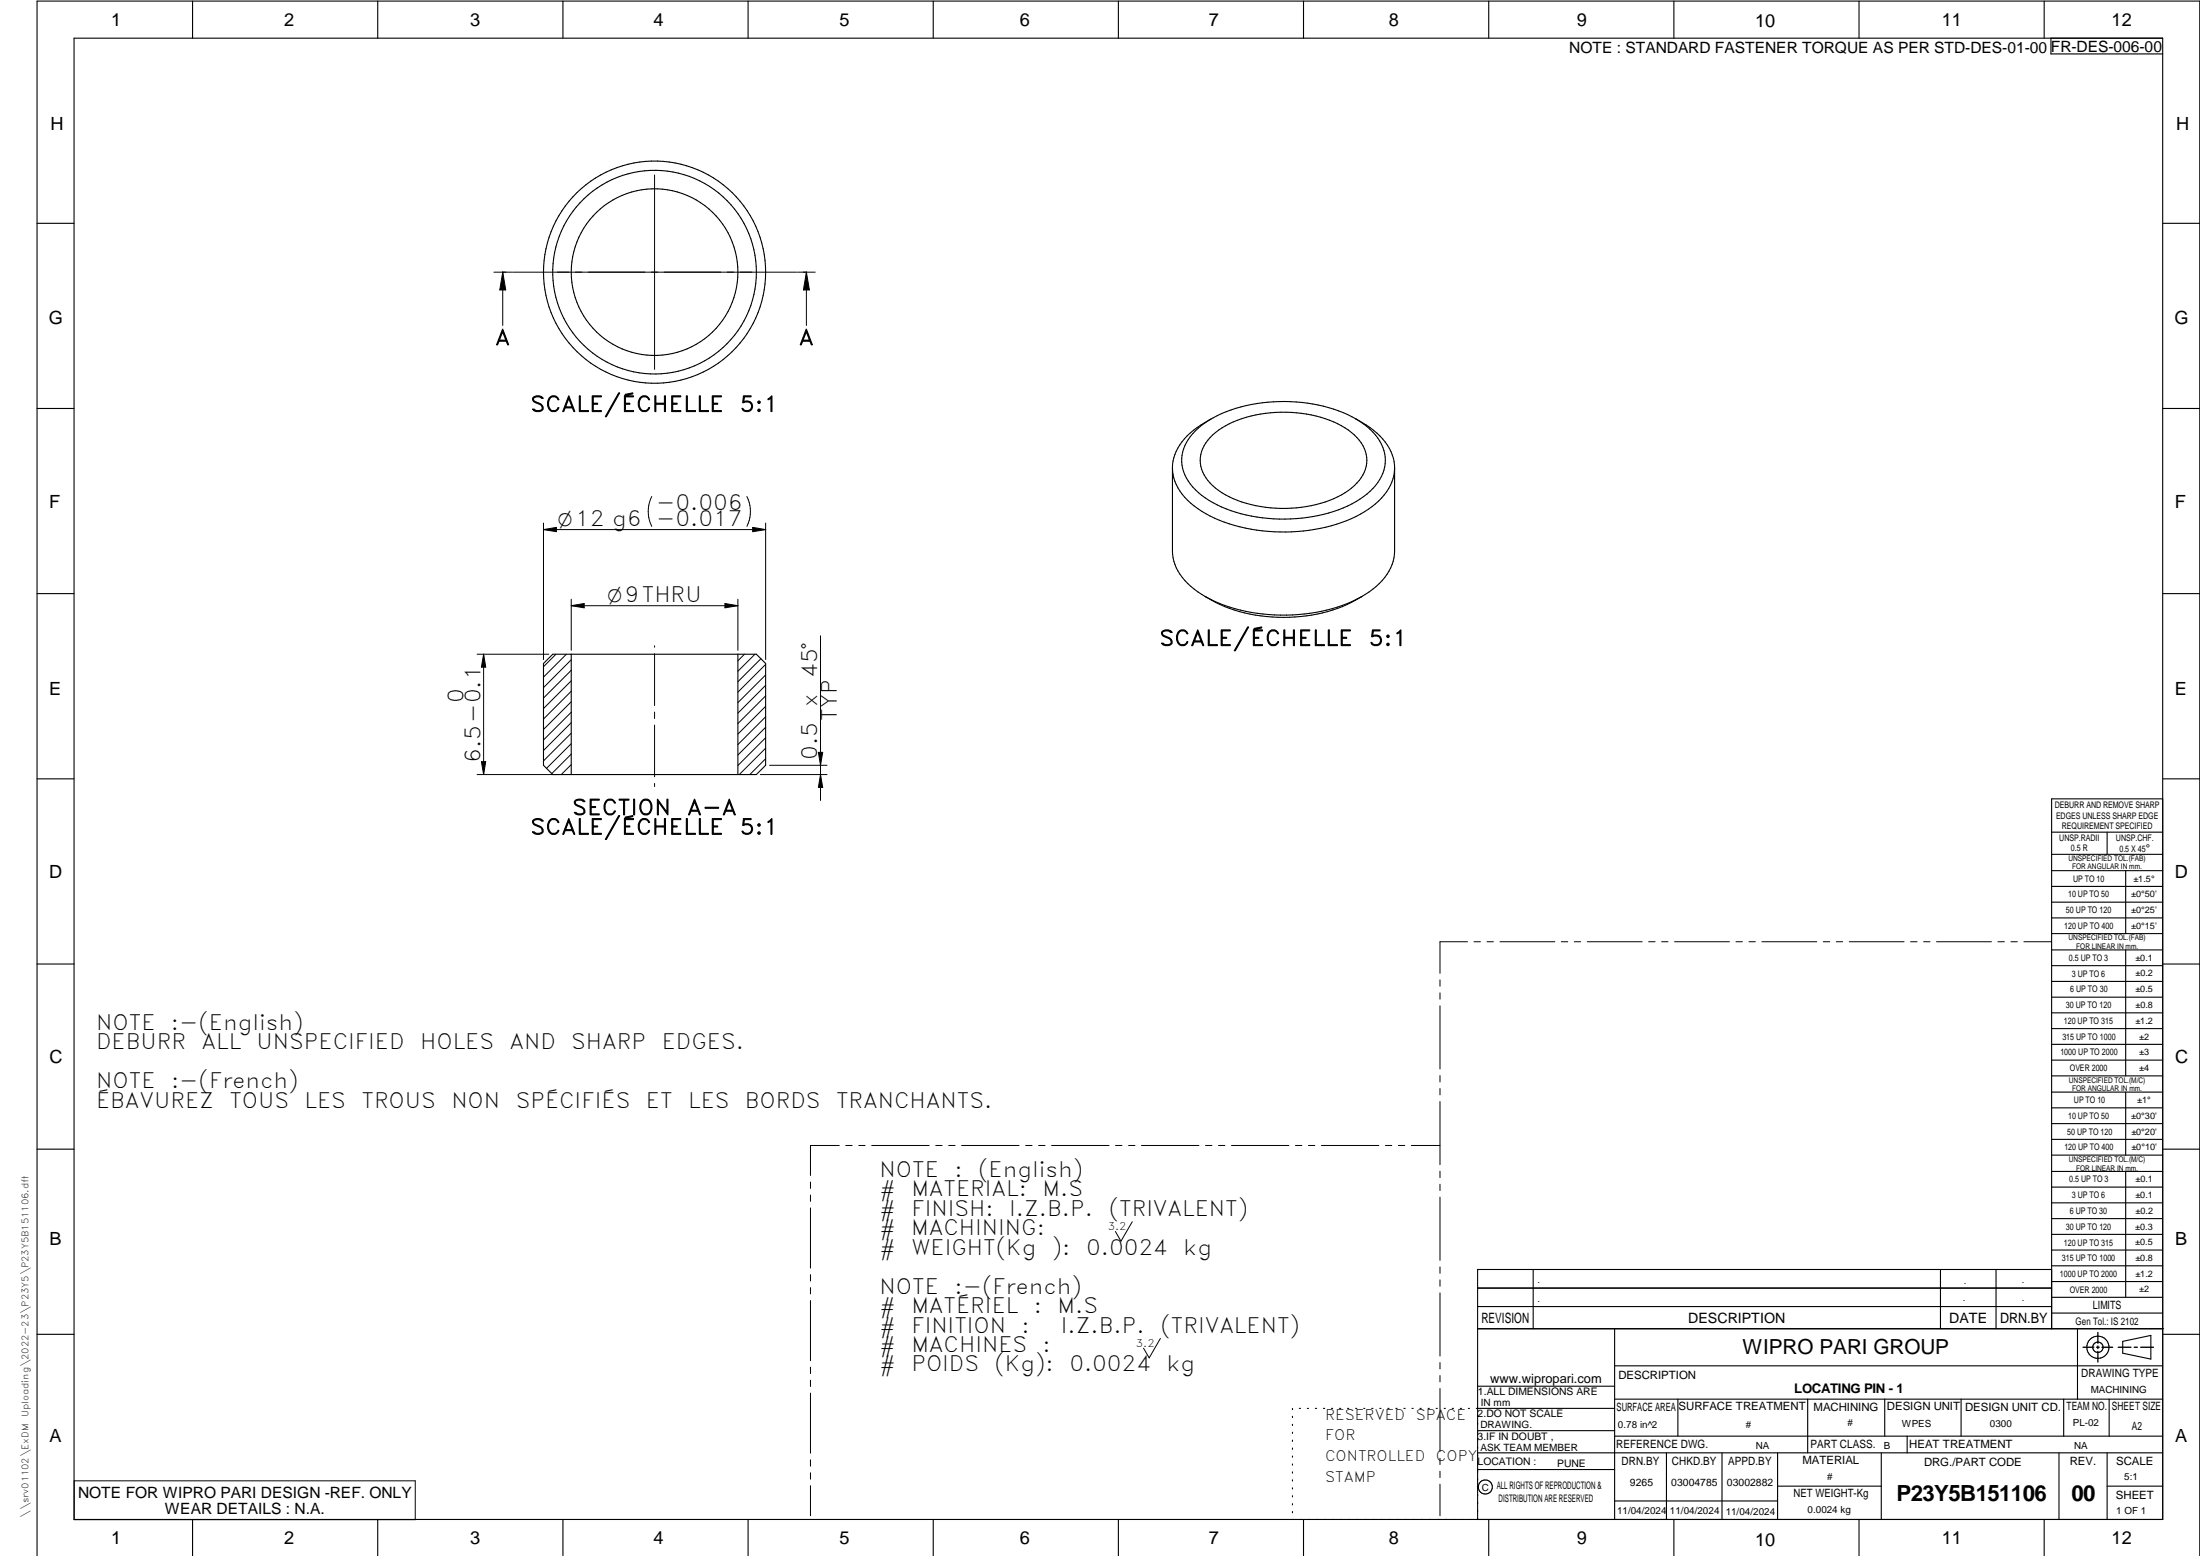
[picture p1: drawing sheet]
<svg xmlns="http://www.w3.org/2000/svg" width="594mm" height="420mm" viewBox="0 0 594 420" stroke-linecap="round" stroke-linejoin="round" font-family="sans-serif">
<g fill="none" stroke="#000" stroke-width=".3">
<path d="M20 10.3h564v400h-564zM52 .3v10M102 .3v10M152 .3v10M202 .3v10M252 .3v10M302 .3v10M352 .3v10M402 .3v10M452 .3v10M502 .3v10M552 .3v10"/>
<path d="M553.8 10.3v4.3h30.2M10 60.3h10M584 60.3h10M10 110.3h10M322.8 116.3a32.3 32.3 0 0 1 19.6-7.7 40.5 40.5 0 0 1 24.8 5.2 13.2 13.2 0 0 1 6.9 10.5 12.5 12.5 0 0 1-5.9 9.8 38.8 38.8 0 0 1-24.3 6 34.5 34.5 0 0 1-20.2-7 10.7 10.7 0 0 1-3.8-12.7l1.6-2.5zM327.1 113.1a20.3 20.3 0 0 0-9.5 8.8l-.8 2.6-.2 1.8M327.5 117.5a29 29 0 0 1 19.8-6.2 28.7 28.7 0 0 1 18.4 6.2 8.6 8.6 0 0 1 0 13.6 28.5 28.5 0 0 1-18.4 6.2 30.6 30.6 0 0 1-19.1-5.5 9.1 9.1 0 0 1-3.7-9.9l1.1-2.3zM366 113.1a20.2 20.2 0 0 1 9.6 8.9 11 11 0 0 1-2.5 12.5 32.9 32.9 0 0 1-19.6 8.7 46.4 46.4 0 0 1-27.9-4.5 16.4 16.4 0 0 1-8.8-10.5l-.2-1.9M584 110.3h10M316.6 126.3v22.5a13.3 13.3 0 0 0 5.9 10.3 39.6 39.6 0 0 0 23.3 7 42.3 42.3 0 0 0 23.9-6.2 14.1 14.1 0 0 0 6.9-11.1v-22.5M10 160.3h10M146.8 179.2l2.5-2.5h55l2.4 2.5v27.5l-2.4 2.4h-55l-2.5-2.4z"/>
<path d="M154.3 176.7v32.4M199.3 176.7v32.4M325.4 161a42.1 42.1 0 0 0 30.3 4.8 35.4 35.4 0 0 0 12.1-4.8M584 160.3h10M10 210.3h10M584 215.7h-30v143.1M584 210.3h10M554 230.7h30M554 224.7h30M554 235.1h30M554 239.4h30M569 224.7v6"/>
<path d="M574 235.1v17M554 243.6h30M554 247.9h30M554 252.1h30M554 256.5h30M574 256.5v34M10 260.3h10M554 260.8h30M554 265h30M554 269.3h30M554 273.5h30M554 277.7h30"/>
<path d="M584 260.3h10M554 282h30M554 286.3h30M554 290.5h30M554 294.9h30M554 299.1h30M574 294.9v17M10 310.3h10M554 303.4h30M554 307.7h30M554 311.9h30M554 316.3h30"/>
<path d="M574 316.3v34M584 310.3h10M554 320.5h30M554 324.8h30M554 329.1h30M554 333.3h30M554 337.5h30M399 358.8h185.3M399 352.8h155M399 347.8h155M414 342.8v16M436 358.8v51.5"/>
<path d="M524 342.8v16M539 342.8v16M554 342.8h-155v67.5M554 341.8h30M554 346.1h30M554 350.3h30M554 354.6h30M561 358.8v19M10 360.3h10M399 374.3h37M436 368.8h148M436 377.8h148"/>
<path d="M453.1 377.8v10M488.1 377.8v14.5M508.9 377.8v10M529.6 377.8v10M557.3 377.8v10M569.5 377.8v10M573.2 362.2l7.6-1.6v6.4l-7.6-1.6zM584 360.3h10M349 380.3v.3M349 382.4v.4M349 384.6v.3M349 386.7v.4"/>
<path d="M349 388.9v.3M349 391v.4M349 393.2v.3M349 395.3v.3M349 397.4v.4M349 399.6v.3M350.9 380.3h.3M353 380.3h.3M355.2 380.3h.3M357.4 380.3h.3M359.6 380.3h.3M361.7 380.3h.3"/>
<path d="M363.9 380.3h.3M366.1 380.3h.3M368.3 380.3h.3M370.4 380.3h.3M372.6 380.3h.3M374.8 380.3h.3M376.9 380.3h.4M379.1 380.3h.3M381.3 380.3h.3M383.4 380.3h.4M385.6 380.3h.4M387.8 380.3h.3"/>
<path d="M390 380.3h.3M392.1 380.3h.4M394.3 380.3h.4M396.5 380.3h.3M399 396.8h37M399 392.3h185M399 386.3h37M436 387.8h148M436 380.3h-37.3M450 392.3v18M465 392.3v18M480 392.3v18"/>
<path d="M508 392.3v18M515 387.8v4.5M556 392.3v18M569 392.3v18M52 410.3v9.8M102 410.3v9.8M152 410.3v9.8M202 410.3v9.8M252 410.3v9.8M302 410.3v9.8M349 401.7v.4M349 403.9v.3"/>
<path d="M349 406v.4M349 408.2v.3M352 410.3v9.8M402 410.3v9.8M436 405.3h44M452 410.3v9.8M480 401.3h28M502 410.3v9.8M552 410.3v9.8M569 401.3h15M10 420.1v-419.8h584v419.8"/>
<circle cx="176.7" cy="73.5" r="30"/>
<circle cx="176.8" cy="73.5" r="27.5"/>
<circle cx="176.8" cy="73.5" r="22.5"/>
<circle cx="566.5" cy="363.8" r="1.4"/>
<circle cx="566.5" cy="363.8" r="3"/>
<circle cx="401.1" cy="401.5" r="1.91"/>
</g>
<g fill="none" stroke="#000" stroke-width=".27">
<path d="M176.8 47.2v52.5M133.4 73.5h4.8M135.8 73.5v14.4M135.8 73.5l.8 4.8h-1.6zM138.4 73.5h76.7M215.3 73.5h4.8M217.8 73.5l.8 4.8h-1.6zM217.8 73.5v14.4M176 134.1a9 9 0 0 0 0 8M201.7 134.1a9 9 0 0 1 0 8M146.8 141.2v36.9M146.8 143h59.9"/>
<path d="M146.8 143l3.5-.6v1.2zM203.3 142.4l3.4 .6-3.4 .6zM206.7 141.2v36.9M128.8 176.7h19.4M130.6 176.7v32.4M130.6 176.7l.6 3.4h-1.2zM150.1 176.7l-3.3 3.3M152.9 176.7l-6.1 6.1M154.3 161.8v13.8M154.3 163.6h45M154.3 163.6l3.4-.6v1.1zM154.3 178.2l-7.5 7.5"/>
<path d="M176.8 174.4v.4M176.8 176.5v14M195.8 163l3.5 .6-3.5 .5zM199.3 161.8v13.8M201 176.7l-1.7 1.7M203.9 176.7l-4.6 4.6M205.5 177.9l-6.2 6.2M206.7 179.4l-7.4 7.5M221.6 171.7v44.5M154.3 181l-7.5 7.5M154.3 183.8l-7.5 7.5M154.3 186.6l-7.5 7.6"/>
<path d="M154.3 189.5l-7.5 7.5M154.3 192.3l-7.5 7.5M154.3 195.1l-7.5 7.5M154.3 198l-7.5 7.5M176.8 192.3v1.7M176.8 195.8v14M206.7 182.2l-7.4 7.5M206.7 185.1l-7.4 7.5M206.7 187.9l-7.4 7.5M206.7 190.7l-7.4 7.5M206.7 193.5l-7.4 7.6M206.7 196.4l-7.4 7.5"/>
<path d="M206.7 199.2l-7.4 7.5M128.8 209.1h21.9M130 205.7h1.2l-.6 3.4zM154.3 203.6l-5.3 5.3M154.3 206.5l-2.7 2.6M154.3 200.8l-6.7 6.7M176.8 211.5v.9M205.3 209.1h18M206.7 204.9l-4.2 4.2M206.7 202l-7.1 7.1M207.8 206.7h15.5M221 203.2h1.2l-.6 3.5z"/>
<path d="M221.6 209.1l.6 3.5h-1.2zM396.3 254.3h-7.5v8.5M398 254.3h1.8M401.5 254.3h1.8M405 254.3h14.9M421.6 254.3h1.7M425.1 254.3h1.7M428.6 254.3h14.8M445.2 254.3h1.7M448.7 254.3h1.7M452.2 254.3h14.8M468.8 254.3h1.7"/>
<path d="M472.3 254.3h1.7M475.8 254.3h14.8M492.4 254.3h1.7M495.9 254.3h1.7M499.4 254.3h14.8M515.9 254.3h1.8M519.4 254.3h1.8M522.9 254.3h14.9M539.5 254.3h1.7M543 254.3h1.7M546.5 254.3h7.4M388.8 264.6v1.7"/>
<path d="M388.8 268.1v1.7M388.8 271.6v17M388.8 290.4v1.8M388.8 293.9v1.8M388.8 297.4v17.1M218.9 319.2v1.7M226.6 309.3h-7.7v8.1M228.4 309.3h1.7M231.9 309.3h1.7M235.4 309.3h15.5M252.7 309.3h1.7M256.2 309.3h1.7"/>
<path d="M259.7 309.3h15.5M277 309.3h1.7M280.5 309.3h1.7M284 309.3h15.5M301.2 309.3h1.8M304.8 309.3h1.7M308.2 309.3h15.6M325.5 309.3h1.8M329 309.3h1.8M332.5 309.3h15.6M349.8 309.3h1.8M353.3 309.3h1.7"/>
<path d="M356.8 309.3h15.5M374.1 309.3h1.7M377.6 309.3h1.7M381.1 309.3h7.7M388.8 316.3v1.7M388.8 319.8v1.7M218.9 322.7v1.7M218.9 326.2v16.2M305.7 329.9l-3 5.3-1.5-2.7M388.8 323.3v17M218.9 344.2v1.7M218.9 347.7v1.7"/>
<path d="M218.9 351.2v16.2M388.8 342.1v1.7M388.8 345.6v1.7M388.8 349.1v17.1M218.9 369.2v1.7M218.9 372.7v1.7M218.9 376.2v16.2M313.3 361.4l-3 5.3-1.5-2.7M388.8 367.9v1.8M388.8 371.4v1.7M388.8 374.9v17.1M20 399.9h92.1v10.5h-92.1z"/>
<path d="M218.9 394.2v1.7M218.9 397.7v1.7M388.8 393.8v1.7M388.8 397.3v1.7M218.9 401.2v8.1M388.8 400.8v8.5"/>
</g>
<path d="M566.5 359.8v2.9M562.5 363.8h2.9M566.1 363.8h.8M566.5 363.5v.7M566.5 364.9v2.9M567.6 363.8h2.9M572 363.8h3.4M576.3 363.8h.9M578.1 363.8h3.4" fill="none" stroke="#000" stroke-width=".36"/>
<path d="M135.8 73.5l.8 4.8h-1.6zM217.8 73.5l.8 4.8h-1.6zM146.8 143l3.5-.6v1.2zM203.3 142.4l3.4 .6-3.4 .6zM154.3 163.6l3.4-.6v1.1zM195.8 163l3.5 .6-3.5 .5zM130.6 176.7l.6 3.4h-1.2zM130 205.7h1.2l-.6 3.4zM221.6 209.1l.6 3.5h-1.2zM221 203.2h1.2l-.6 3.5z" fill="#000"/>
<g font-size="6">
<text x="512.1" y="405.2">P23Y5B151106</text>
<text x="559.4" y="405.2">00</text>
</g>
<g font-size="5.7">
<text x="133.7" y="93.1">A</text>
<text x="215.7" y="93.1">A</text>
<text x="143.2" y="111.1">SCALE/ÉCHELLE</text>
<text x="199.8" y="111.1">5:1</text>
<text x="177.2" y="137.6">-0.006</text>
<text x="313.1" y="174.3">SCALE/ÉCHELLE</text>
<text x="369.6" y="174.3">5:1</text>
<text x="220.7" y="183.1" transform="rotate(-90 220.7 183.1)">45°</text>
<text x="125.2" y="189.9" transform="rotate(-90 125.2 189.9)">0</text>
<text x="220.7" y="190.9" transform="rotate(-90 220.7 190.9)">x</text>
<text x="225.9" y="194.6" transform="rotate(-90 225.9 194.6)">TYP</text>
<text x="129.7" y="206" transform="rotate(-90 129.7 206)">6.5-0.1</text>
<text x="220.7" y="205.2" transform="rotate(-90 220.7 205.2)">0.5</text>
<text x="154.5" y="220">SECTION</text>
<text x="185.5" y="220">A-A</text>
<text x="143.2" y="225.3">SCALE/ÉCHELLE</text>
<text x="199.8" y="225.3">5:1</text>
<text x="26" y="278.1">NOTE</text>
<text x="46.2" y="278.1">:-(English)</text>
<text x="26" y="283.3">DEBURR</text>
<text x="54.4" y="283.3">ALL</text>
<text x="69.3" y="283.3">UNSPECIFIED</text>
<text x="113.4" y="283.3">HOLES</text>
<text x="137.6" y="283.3">AND</text>
<text x="154.3" y="283.3">SHARP</text>
<text x="178.7" y="283.3">EDGES.</text>
<text x="26" y="293.8">NOTE</text>
<text x="46.2" y="293.8">:-(French)</text>
<text x="26" y="299.1">ÉBAVUREZ</text>
<text x="61.9" y="299.1">TOUS</text>
<text x="82.3" y="299.1">LES</text>
<text x="97.6" y="299.1">TROUS</text>
<text x="121.9" y="299.1">NON</text>
<text x="139.3" y="299.1">SPÉCIFIÉS</text>
<text x="174.4" y="299.1">ET</text>
<text x="185.8" y="299.1">LES</text>
<text x="201.1" y="299.1">BORDS</text>
<text x="225.8" y="299.1">TRANCHANTS.</text>
<text x="237.5" y="317.8">NOTE</text>
<text x="257.7" y="317.8">:</text>
<text x="264.2" y="317.8">(English)</text>
<text x="237.5" y="323.1">#</text>
<text x="246.1" y="323.1">MATERIAL:</text>
<text x="281.5" y="323.1">M.S</text>
<text x="237.5" y="328.3">#</text>
<text x="246.1" y="328.3">FINISH:</text>
<text x="272.5" y="328.3">I.Z.B.P.</text>
<text x="299.4" y="328.3">(TRIVALENT)</text>
<text x="237.5" y="333.6">#</text>
<text x="246.1" y="333.6">MACHINING:</text>
<text x="237.5" y="338.8">#</text>
<text x="246.1" y="338.8">WEIGHT(Kg</text>
<text x="284" y="338.8">):</text>
<text x="293.3" y="338.8">0.0024</text>
<text x="319.5" y="338.8">kg</text>
<text x="237.5" y="349.3">NOTE</text>
<text x="257.7" y="349.3">:-(French)</text>
<text x="237.5" y="354.6">#</text>
<text x="237.5" y="359.8">#</text>
<text x="246.1" y="354.6">MATÉRIEL</text>
<text x="246.1" y="359.8">FINITION</text>
<text x="275.9" y="359.8">:</text>
<text x="279.2" y="354.6">:</text>
<text x="285.6" y="354.6">M.S</text>
<text x="286.5" y="359.8">I.Z.B.P.</text>
<text x="313.4" y="359.8">(TRIVALENT)</text>
<text x="237.5" y="365.1">#</text>
<text x="246.1" y="365.1">MACHINES</text>
<text x="281.6" y="365.1">:</text>
<text x="237.5" y="370.3">#</text>
<text x="246.1" y="370.3">POIDS</text>
<text x="268.6" y="370.3">(Kg):</text>
<text x="288.8" y="370.3">0.0024</text>
<text x="315" y="370.3">kg</text>
</g>
<text font-size="5.6" x="470.5" y="365.5">WIPRO PARI GROUP</text>
<g font-size="5.4">
<text x="150.6" y="142.1">O12 g6 -0.017</text>
<text x="164" y="162.7">O9THRU</text>
</g>
<g font-size="4.9">
<text x="30" y="7">1</text>
<text x="76.7" y="7">2</text>
<text x="127" y="7">3</text>
<text x="176.5" y="7">4</text>
<text x="226.7" y="7">5</text>
<text x="275.4" y="7">6</text>
<text x="326.4" y="7">7</text>
<text x="375" y="7">8</text>
<text x="425.8" y="7">9</text>
<text x="473.9" y="7.4">10</text>
<text x="524.3" y="7">11</text>
<text x="570.2" y="7">12</text>
<text x="13.6" y="35.2">H</text>
<text x="587.6" y="35.2">H</text>
<text x="13.2" y="87.5">G</text>
<text x="587.2" y="87.5">G</text>
<text x="13.3" y="137.1">F</text>
<text x="587.3" y="137.1">F</text>
<text x="13.3" y="187.6">E</text>
<text x="587.3" y="187.6">E</text>
<text x="13.3" y="237">D</text>
<text x="587.3" y="237">D</text>
<text x="13.4" y="287.1">C</text>
<text x="587.4" y="287.1">C</text>
<text x="13.4" y="336.3">B</text>
<text x="587.4" y="336.3">B</text>
<text x="13.4" y="389.3">A</text>
<text x="587.4" y="389.3">A</text>
<text x="30" y="417">1</text>
<text x="76.7" y="417">2</text>
<text x="127" y="417">3</text>
<text x="176.5" y="417">4</text>
<text x="226.7" y="417">5</text>
<text x="275.4" y="417">6</text>
<text x="326.4" y="417">7</text>
<text x="375" y="417">8</text>
<text x="425.8" y="417">9</text>
<text x="473.9" y="417.4">10</text>
<text x="524.3" y="417">11</text>
<text x="570.2" y="417">12</text>
</g>
<g font-size="4.2">
<text x="423.7" y="14.3">NOTE : STANDARD FASTENER TORQUE AS PER STD-DES-01-00</text>
<text x="553.8" y="14">FR-DES-006-00</text>
<text x="21.1" y="404.4">NOTE FOR WIPRO PARI DESIGN -REF. ONLY</text>
<text x="44.5" y="408.9">WEAR DETAILS : N.A.</text>
</g>
<g font-size="3.9">
<text x="357.8" y="383.4">RESERVED</text>
<text x="382.3" y="383.4">SPACE</text>
<text x="357.8" y="388.9">FOR</text>
<text x="357.8" y="394.5">CONTROLLED</text>
<text x="387.8" y="394.5">COPY</text>
<text x="357.8" y="400.1">STAMP</text>
</g>
<g font-size="3.8">
<text x="400.1" y="357.1">REVISION</text>
<text x="455.9" y="357.1">DESCRIPTION</text>
<text x="526.4" y="357.1">DATE</text>
<text x="540.1" y="357.1">DRN.BY</text>
</g>
<text font-size="3.6" x="484.5" y="376.2">LOCATING PIN - 1</text>
<text font-size="3.5" x="402.4" y="373.3">www.wipropari.com</text>
<g font-size="3.1">
<text x="565.2" y="353.5">LIMITS</text>
<text x="562" y="371.7">DRAWING TYPE</text>
<text x="437" y="372.3">DESCRIPTION</text>
<text x="436.5" y="380.9">SURFACE AREA</text>
<text x="453.3" y="380.9">SURFACE TREATMENT</text>
<text x="489.7" y="380.9">MACHINING</text>
<text x="509.5" y="380.9">DESIGN UNIT</text>
<text x="530.6" y="380.9">DESIGN UNIT CD.</text>
<text x="558" y="380.7">TEAM NO.</text>
<text x="570.3" y="380.7">SHEET SIZE</text>
<text x="575.6" y="386.1">A2</text>
<text x="436.4" y="391.1">REFERENCE DWG.</text>
<text x="437.9" y="395.5">DRN.BY</text>
<text x="451.5" y="395.5">CHKD.BY</text>
<text x="466.6" y="395.5">APPD.BY</text>
<text x="486.7" y="395.4">MATERIAL</text>
<text x="488.9" y="391">PART CLASS.</text>
<text x="515.6" y="391">HEAT TREATMENT</text>
<text x="519.6" y="395.9">DRG./PART CODE</text>
<text x="558.9" y="395.6">REV.</text>
<text x="571.4" y="395.6">SCALE</text>
<text x="484.3" y="404.3">NET WEIGHT-Kg</text>
<text x="571.4" y="404.7">SHEET</text>
</g>
<text font-size="3" x="579.5" y="230.1">°</text>
<g font-size="2.8">
<text x="299.1" y="332.1">3.2</text>
<text x="560.5" y="357.7">Gen Tol.: IS 2102</text>
<text x="306.7" y="363.6">3.2</text>
<text x="399.1" y="376.7">1.ALL DIMENSIONS ARE</text>
<text x="399" y="382.7">2.DO NOT SCALE</text>
<text x="399" y="388.7">3.IF IN DOUBT ,</text>
<text x="399" y="395.5">LOCATION :</text>
<text x="420.5" y="396">PUNE</text>
<text x="440.2" y="401.3">9265</text>
<text x="451.3" y="401.2">03004785</text>
<text x="466.3" y="401.3">03002882</text>
<text x="404.2" y="402">ALL RIGHTS OF REPRODUCTION &amp;</text>
<text x="404.7" y="405.4">DISTRIBUTION ARE RESERVED</text>
</g>
<g font-size="2.7">
<text x="564.6" y="376.2">MACHINING</text>
<text x="399.9" y="379.7">IN mm</text>
<text x="399.8" y="385.7">DRAWING.</text>
<text x="436.9" y="385.5">0.78 in^2</text>
<text x="471.4" y="385.6">#</text>
<text x="498.9" y="385.1">#</text>
<text x="513.6" y="385.3">WPES</text>
<text x="537.3" y="385.2">0300</text>
<text x="559.7" y="385.2">PL-02</text>
<text x="399.8" y="391.8">ASK TEAM MEMBER</text>
<text x="474.1" y="391.2">NA</text>
<text x="508.7" y="391.2">B</text>
<text x="560.1" y="391.2">NA</text>
<text x="493.4" y="399.6">#</text>
<text x="573.6" y="399.8">5:1</text>
<text x="400.1" y="402.5">C</text>
<text x="436.7" y="408.7">11/04/2024</text>
<text x="450.9" y="408.8">11/04/2024</text>
<text x="466" y="409">11/04/2024</text>
<text x="488.1" y="408.5">0.0024 kg</text>
<text x="571.5" y="408.7">1 OF 1</text>
</g>
<g font-size="2.5">
<text x="559.2" y="229.9">0.5 R</text>
<text x="572.3" y="230.1">0.5 X 45</text>
<text x="559.4" y="323.5">3 UP TO 6</text>
<text x="558.9" y="327.8">6 UP TO 30</text>
<text x="557.8" y="332">30 UP TO 120</text>
<text x="415.2" y="346.4">.</text>
<text x="530.3" y="346.6">.</text>
<text x="545.9" y="346.4">.</text>
<text x="415.2" y="351.5">.</text>
<text x="530.1" y="351.3">.</text>
<text x="545.9" y="351.4">.</text>
</g>
<g font-size="2.4">
<text x="554.9" y="218.3">DEBURR AND REMOVE SHARP</text>
<text x="555.2" y="221.1">EDGES UNLESS SHARP EDGE</text>
<text x="556.1" y="227.2">UNSP.RADII</text>
<text x="556.8" y="223.8">REQUIREMENT SPECIFIED</text>
<text x="571.4" y="227">UNSP.CHF.</text>
<text x="559.8" y="238">UP TO 10</text>
<text x="576.1" y="238.1">±1.5°</text>
<text x="558.5" y="242.3">10 UP TO 50</text>
<text x="575.5" y="242.3">±0°50'</text>
<text x="557.4" y="250.8">120 UP TO 400</text>
<text x="557.9" y="246.5">50 UP TO 120</text>
<text x="575.5" y="250.8">±0°15'</text>
<text x="575.5" y="246.6">±0°25'</text>
<text x="558.7" y="259.4">0.5 UP TO 3</text>
<text x="559.5" y="263.7">3 UP TO 6</text>
<text x="576.6" y="259.4">±0.1</text>
<text x="576.6" y="263.7">±0.2</text>
<text x="559" y="268">6 UP TO 30</text>
<text x="576.6" y="268">±0.5</text>
<text x="557.9" y="272.2">30 UP TO 120</text>
<text x="576.6" y="272.2">±0.8</text>
<text x="556.9" y="280.7">315 UP TO 1000</text>
<text x="557.3" y="276.5">120 UP TO 315</text>
<text x="576.6" y="276.5">±1.2</text>
<text x="577.7" y="280.7">±2</text>
<text x="556.4" y="284.9">1000 UP TO 2000</text>
<text x="577.6" y="285">±3</text>
<text x="558.9" y="289.2">OVER 2000</text>
<text x="577.7" y="289.3">±4</text>
<text x="560" y="297.9">UP TO 10</text>
<text x="577.1" y="297.9">±1°</text>
<text x="558.5" y="302.1">10 UP TO 50</text>
<text x="575.5" y="302.2">±0°30'</text>
<text x="557.5" y="310.6">120 UP TO 400</text>
<text x="558.2" y="306.4">50 UP TO 120</text>
<text x="575.5" y="310.6">±0°10'</text>
<text x="575.5" y="306.4">±0°20'</text>
<text x="558.8" y="319.2">0.5 UP TO 3</text>
<text x="576.6" y="323.5">±0.1</text>
<text x="576.6" y="319.3">±0.1</text>
<text x="576.7" y="327.8">±0.2</text>
<text x="576.6" y="332">±0.3</text>
<text x="556.8" y="340.6">315 UP TO 1000</text>
<text x="557.3" y="336.3">120 UP TO 315</text>
<text x="576.6" y="336.3">±0.5</text>
<text x="576.6" y="340.6">±0.8</text>
<text x="556.2" y="344.8">1000 UP TO 2000</text>
<text x="576.6" y="344.8">±1.2</text>
<text x="558.9" y="349">OVER 2000</text>
<text x="577.7" y="349">±2</text>
<text x="7.7" y="382.7" transform="rotate(-90 7.7 382.7)">Uploading\2022-23\P23Y5\P23Y5B151106.dft</text>
<text x="7.7" y="409.9" transform="rotate(-90 7.7 409.9)">\\srv01102\ExDM</text>
</g>
<g font-size="2.1">
<text x="558.6" y="232.4">UNSPECIFIED TOL.(FAB)</text>
<text x="559.5" y="234.8">FOR ANGULAR IN mm.</text>
<text x="558.6" y="254">UNSPECIFIED TOL.(FAB)</text>
<text x="560.7" y="256.3">FOR LINEAR IN mm.</text>
<text x="558.7" y="292.4">UNSPECIFIED TOL.(M/C)</text>
<text x="559.6" y="294.7">FOR ANGULAR IN mm.</text>
<text x="558.7" y="313.8">UNSPECIFIED TOL.(M/C)</text>
<text x="560.6" y="316.2">FOR LINEAR IN mm.</text>
</g>
</svg>
